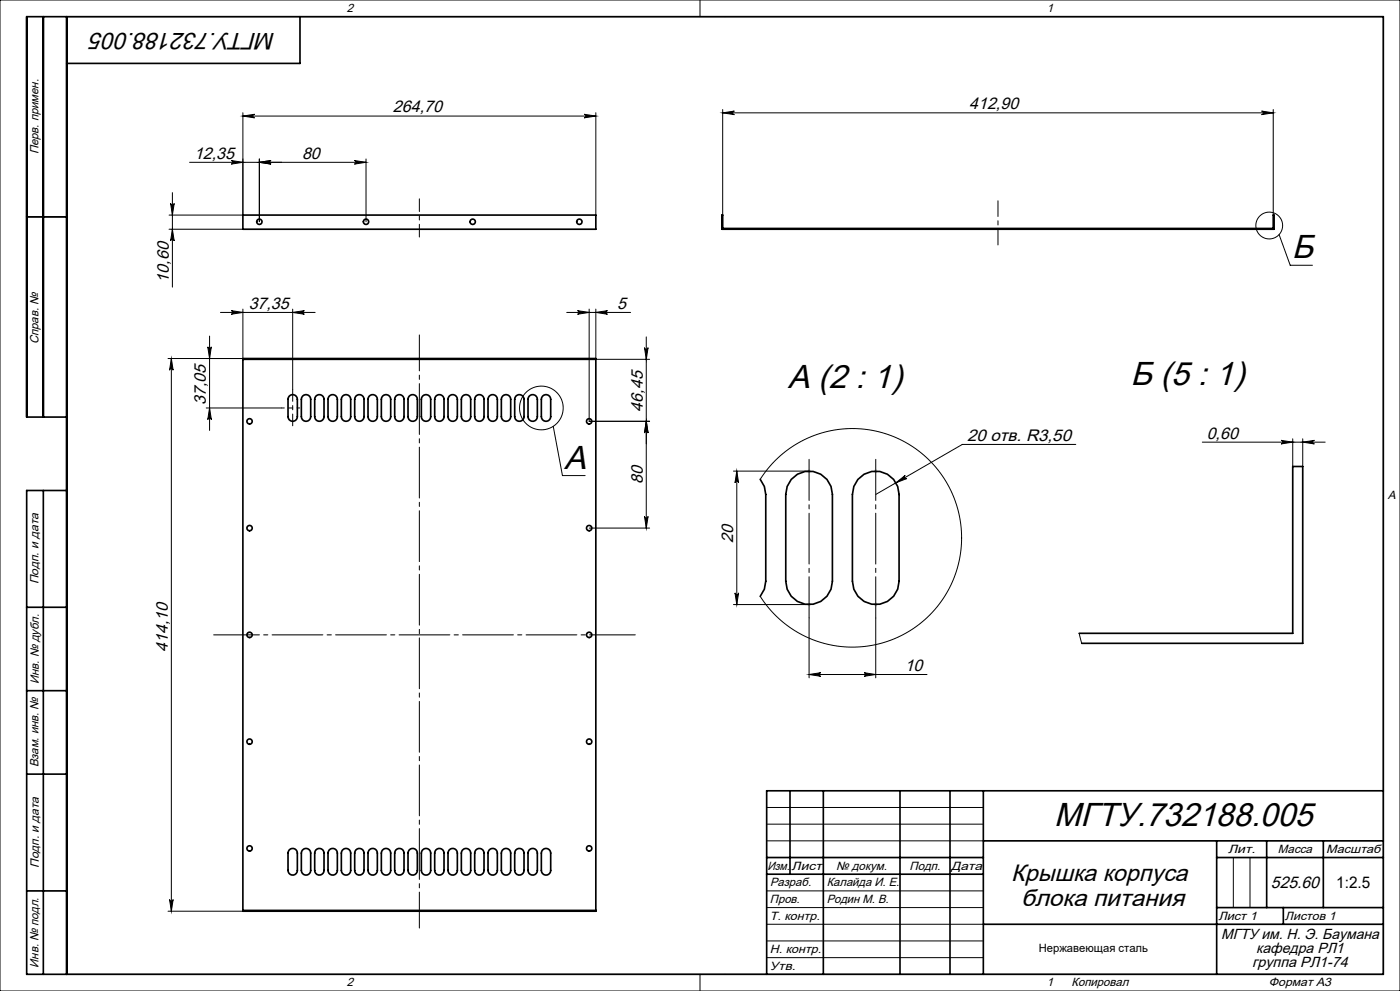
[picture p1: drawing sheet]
<svg xmlns="http://www.w3.org/2000/svg" width="420mm" height="297mm" viewBox="0 0 420 297" stroke-linecap="round" stroke-linejoin="round" font-family="sans-serif">
<g fill="none" stroke="#000" stroke-width=".3">
<path d="M0 0h420v297h-420zM20 5h395v287h-395zM210 0v5M217.5 5h.1M72.9 33.8v30.7M72.9 34.8h105.8M72.9 34.8l3.5-.6a.54 .54 0 0 0-.5 .6 .54 .54 0 0 0 .5 .5zM175.2 34.2l3.5 .6-3.5 .5a.54 .54 0 0 0 .6-.5 .54 .54 0 0 0-.6-.6zM178.7 33.8v30.7M216.8 32.8v31.7M216.8 33.8h165.2M216.8 33.8l3.5-.5a.54 .54 0 0 0-.5 .5 .54 .54 0 0 0 .5 .6z"/>
<path d="M378.5 33.3l3.5 .5-3.5 .6a.54 .54 0 0 0 .5-.6 .54 .54 0 0 0-.5-.5zM382 32.8v31.7M51.7 57.7v28.4M69.4 48.1l3.5 .5-3.5 .6a.54 .54 0 0 0 .5-.6 .54 .54 0 0 0-.5-.5zM77.8 47.6v18.9M77.8 48.6l3.5-.5a.54 .54 0 0 0-.5 .5 .54 .54 0 0 0 .5 .6zM106.3 48.1l3.5 .5-3.5 .6a.54 .54 0 0 0 .5-.6 .54 .54 0 0 0-.5-.5zM109.8 48.6h-52.9M109.8 47.6v18.8M8 65h12M50.7 64.5h22.2M50.7 68.7h22.2"/>
<path d="M51.2 61a.54 .54 0 0 0 .5 .5 .54 .54 0 0 0 .6-.5l-.6 3.5zM51.7 68.7l.6 3.5a.54 .54 0 0 0-.6-.5 .54 .54 0 0 0-.5 .5zM383.7 70.3l3.4 9.2h6.6M66.1 93.6h28.4M69.4 93.1l3.5 .5-3.5 .6a.54 .54 0 0 0 .5-.6 .54 .54 0 0 0-.5-.5zM72.9 92.6v14.8M87.8 92.6v24.1M87.8 93.6l3.5-.5a.54 .54 0 0 0-.5 .5 .54 .54 0 0 0 .5 .6zM170 93.6h19.2M173.2 93.1l3.5 .5-3.5 .6a.54 .54 0 0 0 .6-.6 .54 .54 0 0 0-.6-.5zM176.7 92.6v33.7M178.7 92.6v14.8"/>
<path d="M178.7 93.6l3.5-.5a.54 .54 0 0 0-.5 .5 .54 .54 0 0 0 .5 .6zM50.4 107.4h22.5M51.4 107.4l.5 3.5a.54 .54 0 0 0-.5-.5 .54 .54 0 0 0-.5 .5zM51.4 107.4v165.7M62.3 103.9a.54 .54 0 0 0 .6 .6 .54 .54 0 0 0 .5-.6l-.5 3.5zM62.9 100.7v28.3M178.8 107.7h16.1M193.3 104.2a.54 .54 0 0 0 .6 .5 .54 .54 0 0 0 .5-.5l-.5 3.5zM193.9 101v57.3M61.9 122.3h22.6M62.9 122.3l.5 3.5a.54 .54 0 0 0-.5-.5 .54 .54 0 0 0-.6 .5zM166 127.8l2.7 14.7h6.8"/>
<path d="M176.8 126.3h18.1M193.9 126.3l.5 3.5a.54 .54 0 0 0-.5-.5 .54 .54 0 0 0-.6 .5zM322.7 133.2h-34l-26 15M360.7 132.5h36.8M384.3 132l3.5 .5-3.5 .5a.54 .54 0 0 0 .5-.5 .54 .54 0 0 0-.5-.5zM387.8 131.5v8.3M390.8 131.5v8.3M390.8 132.5l3.5-.5a.54 .54 0 0 0-.5 .5 .54 .54 0 0 0 .5 .5zM20 148.5h.1M176.8 158.3h18.1M193.3 154.8a.54 .54 0 0 0 .6 .5 .54 .54 0 0 0 .5-.5l-.5 3.5zM220 141.2h22.7"/>
<path d="M221 141.2v40M221 141.2l.6 3.5a.54 .54 0 0 0-.6-.5 .54 .54 0 0 0-.5 .5zM228.1 143.7l3.1-4.2 3.9-3.7 4.2-3 4.8-2.2 5.2-1.5 5.1-.6 5.2 .2 5.2 1 5 1.9 4.5 2.6 4.1 3.4 3.5 3.8 2.8 4.5 2.1 4.8 1.2 5.2 .5 5.3-.4 5.2-1.3 5.2-2.1 4.9-2.8 4.4-3.5 4-4 3.2-4.5 2.6-5 1.9-5.2 1.1-5.4 .2-5.1-.6-5.1-1.5-4.7-2.2-4.4-3-3.8-3.7-3.1-4.2M268.8 144.7l2.8-2.2a.54 .54 0 0 0-.2 .7 .54 .54 0 0 0 .7 .2zM415 148.5h.1M220.5 177.7a.54 .54 0 0 0 .5 .5 .54 .54 0 0 0 .6-.5l-.6 3.5zM220 181.2h22.7M242.7 185.2v17.9M262.7 185.2v17.9M323.7 189.8l.8 3M242.7 202.1h35.4M242.7 202.1l3.5-.5a.54 .54 0 0 0-.5 .5 .54 .54 0 0 0 .5 .6z"/>
<path d="M259.2 201.6l3.5 .5-3.5 .6a.54 .54 0 0 0 .5-.6 .54 .54 0 0 0-.5-.5zM230 242h65M230 247h65M230 252h65M370 257v15M375 257v15M50.4 273.1h22.5M50.9 269.6a.54 .54 0 0 0 .5 .5 .54 .54 0 0 0 .5-.5l-.5 3.5zM230 267h65M230 272h65M230 277h65M210 292v5"/>
<path d="M217.5 292h.1M230 282h65M230 287h65"/>
<circle cx="380.8" cy="67.6" r="4"/>
<circle cx="162.4" cy="122.3" r="6.6"/>
</g>
<g fill="none" stroke="#c0c0c0" stroke-width=".3">
<path d="M242.2 141.2h1M242.4 140.8l.7 .7M242.7 140.7v1M243.1 140.8l-.7 .7M262.2 141.2h1M262.4 140.8l.7 .7M262.7 140.7v1M263.1 140.8l-.7 .7M242.2 181.2h1M242.4 180.8l.7 .7M242.7 180.7v1M243.1 180.8l-.7 .7"/>
<path d="M262.2 181.2h1M262.4 180.8l.7 .7M262.7 180.7v1M263.1 180.8l-.7 .7"/>
</g>
<path d="M125.8 71v-11.4" fill="none" stroke="#000" stroke-width=".3" stroke-dasharray="15.2 1.3 1.3 1.3" stroke-dashoffset="11.4"/>
<path d="M125.8 100.4v177.7" fill="none" stroke="#000" stroke-width=".3" stroke-dasharray="15.2 1.3 1.3 1.3" stroke-dashoffset="4.5"/>
<path d="M64.1 190.3h126.5" fill="none" stroke="#000" stroke-width=".3" stroke-dasharray="15.2 1.3 1.3 1.3" stroke-dashoffset="1.5"/>
<path d="M84.5 122.3h5.4" fill="none" stroke="#000" stroke-width=".3" stroke-dasharray="15.2 1.3 1.3 1.3" stroke-dashoffset="14.4"/>
<path d="M87.8 116.8v10.8" fill="none" stroke="#000" stroke-width=".3" stroke-dasharray="15.2 1.3 1.3 1.3" stroke-dashoffset="11.7"/>
<path d="M242.7 137.7v47.5M262.7 137.7v47.5" fill="none" stroke="#000" stroke-width=".3" stroke-dasharray="15.2 1.3 1.3 1.3" stroke-dashoffset="2.9"/>
<path d="M299.4 73.4v-13.2" fill="none" stroke="#000" stroke-width=".3" stroke-dasharray="15.2 1.3 1.3 1.3" stroke-dashoffset="10.5"/>
<g fill="none" stroke="#000" stroke-width=".5">
<path d="M13 5v120M20 5v287M90 5v14h-70M8 65h12M72.9 64.5h105.8v4.2h-105.8zM216.6 64.5h.2v4h165.2v-4h.2v4.2h-165.6zM72.9 107.4h105.8v165.7h-105.8zM72.9 107.7h105.8M86.7 118.8a1.4 1.4 0 0 1 1.6-.4 1.4 1.4 0 0 1 .9 1.3v5.2a1.4 1.4 0 0 1-1.4 1.4 1.4 1.4 0 0 1-1.4-1.4v-5.2zM90.7 118.8a1.4 1.4 0 0 1 1.6-.4 1.4 1.4 0 0 1 .9 1.3v5.2a1.4 1.4 0 0 1-1.4 1.4 1.4 1.4 0 0 1-1.4-1.4v-5.2zM94.7 118.8a1.4 1.4 0 0 1 1.6-.4 1.4 1.4 0 0 1 .9 1.3v5.2a1.4 1.4 0 0 1-1.4 1.4 1.4 1.4 0 0 1-1.4-1.4v-5.2zM98.7 118.8a1.4 1.4 0 0 1 1.6-.4 1.4 1.4 0 0 1 .9 1.3v5.2a1.4 1.4 0 0 1-1.4 1.4 1.4 1.4 0 0 1-1.4-1.4v-5.2z"/>
<path d="M102.7 118.8a1.4 1.4 0 0 1 1.6-.4 1.4 1.4 0 0 1 .9 1.3v5.2a1.4 1.4 0 0 1-1.4 1.4 1.4 1.4 0 0 1-1.4-1.4v-5.2zM106.7 118.8a1.4 1.4 0 0 1 1.6-.4 1.4 1.4 0 0 1 .9 1.3v5.2a1.4 1.4 0 0 1-1.4 1.4 1.4 1.4 0 0 1-1.4-1.4v-5.2zM110.7 118.8a1.4 1.4 0 0 1 1.6-.4 1.4 1.4 0 0 1 .9 1.3v5.2a1.4 1.4 0 0 1-1.4 1.4 1.4 1.4 0 0 1-1.4-1.4v-5.2zM114.7 118.8a1.4 1.4 0 0 1 1.6-.4 1.4 1.4 0 0 1 .9 1.3v5.2a1.4 1.4 0 0 1-1.4 1.4 1.4 1.4 0 0 1-1.4-1.4v-5.2zM118.7 118.8a1.4 1.4 0 0 1 1.6-.4 1.4 1.4 0 0 1 .9 1.3v5.2a1.4 1.4 0 0 1-1.4 1.4 1.4 1.4 0 0 1-1.4-1.4v-5.2zM122.7 118.8a1.4 1.4 0 0 1 1.6-.4 1.4 1.4 0 0 1 .9 1.3v5.2a1.4 1.4 0 0 1-1.4 1.4 1.4 1.4 0 0 1-1.4-1.4v-5.2zM126.7 118.8a1.4 1.4 0 0 1 1.6-.4 1.4 1.4 0 0 1 .9 1.3v5.2a1.4 1.4 0 0 1-1.4 1.4 1.4 1.4 0 0 1-1.4-1.4v-5.2zM130.7 118.8a1.4 1.4 0 0 1 1.6-.4 1.4 1.4 0 0 1 .9 1.3v5.2a1.4 1.4 0 0 1-1.4 1.4 1.4 1.4 0 0 1-1.4-1.4v-5.2zM134.7 118.8a1.4 1.4 0 0 1 1.6-.4 1.4 1.4 0 0 1 .9 1.3v5.2a1.4 1.4 0 0 1-1.4 1.4 1.4 1.4 0 0 1-1.4-1.4v-5.2zM138.7 118.8a1.4 1.4 0 0 1 1.6-.4 1.4 1.4 0 0 1 .9 1.3v5.2a1.4 1.4 0 0 1-1.4 1.4 1.4 1.4 0 0 1-1.4-1.4v-5.2zM142.7 118.8a1.4 1.4 0 0 1 1.6-.4 1.4 1.4 0 0 1 .9 1.3v5.2a1.4 1.4 0 0 1-1.4 1.4 1.4 1.4 0 0 1-1.4-1.4v-5.2zM146.7 118.8a1.4 1.4 0 0 1 1.6-.4 1.4 1.4 0 0 1 .9 1.3v5.2a1.4 1.4 0 0 1-1.4 1.4 1.4 1.4 0 0 1-1.4-1.4v-5.2z"/>
<path d="M150.7 118.8a1.4 1.4 0 0 1 1.6-.4 1.4 1.4 0 0 1 .9 1.3v5.2a1.4 1.4 0 0 1-1.4 1.4 1.4 1.4 0 0 1-1.4-1.4v-5.2zM154.7 118.8a1.4 1.4 0 0 1 1.6-.4 1.4 1.4 0 0 1 .9 1.3v5.2a1.4 1.4 0 0 1-1.4 1.4 1.4 1.4 0 0 1-1.4-1.4v-5.2zM158.7 118.8a1.4 1.4 0 0 1 1.6-.4 1.4 1.4 0 0 1 .9 1.3v5.2a1.4 1.4 0 0 1-1.4 1.4 1.4 1.4 0 0 1-1.4-1.4v-5.2zM162.7 118.8a1.4 1.4 0 0 1 1.6-.4 1.4 1.4 0 0 1 .9 1.3v5.2a1.4 1.4 0 0 1-1.4 1.4 1.4 1.4 0 0 1-1.4-1.4v-5.2zM20 125h-12v-120h407v287h-407v-145h12M13 147v145M228.1 143.7l1.2 2.1 .4 2.4v26l-.4 2.4-1.2 2.1M237.4 143.7a7 7 0 0 1 7.7-2.1 7 7 0 0 1 4.6 6.6v26a7 7 0 0 1-7 7 7 7 0 0 1-7-7v-26l.4-2.4zM257.4 143.7a7 7 0 0 1 7.7-2.1 7 7 0 0 1 4.6 6.6v26a7 7 0 0 1-7 7 7 7 0 0 1-7-7v-26l.4-2.4zM8 182h12M323.7 189.8h64.1v-50h3v53h-66.3M8 207h12"/>
<path d="M8 232h12M237 237v25M247 237v55M270 237v55M285 237v55M295 237v55M415 237h-185v55M86.7 254.8a1.4 1.4 0 0 1 1.6-.4 1.4 1.4 0 0 1 .9 1.3v5.2a1.4 1.4 0 0 1-1.4 1.4 1.4 1.4 0 0 1-1.4-1.4v-5.2zM90.7 254.8a1.4 1.4 0 0 1 1.6-.4 1.4 1.4 0 0 1 .9 1.3v5.2a1.4 1.4 0 0 1-1.4 1.4 1.4 1.4 0 0 1-1.4-1.4v-5.2zM94.7 254.8a1.4 1.4 0 0 1 1.6-.4 1.4 1.4 0 0 1 .9 1.3v5.2a1.4 1.4 0 0 1-1.4 1.4 1.4 1.4 0 0 1-1.4-1.4v-5.2zM98.7 254.8a1.4 1.4 0 0 1 1.6-.4 1.4 1.4 0 0 1 .9 1.3v5.2a1.4 1.4 0 0 1-1.4 1.4 1.4 1.4 0 0 1-1.4-1.4v-5.2zM102.7 254.8a1.4 1.4 0 0 1 1.6-.4 1.4 1.4 0 0 1 .9 1.3v5.2a1.4 1.4 0 0 1-1.4 1.4 1.4 1.4 0 0 1-1.4-1.4v-5.2z"/>
<path d="M106.7 254.8a1.4 1.4 0 0 1 1.6-.4 1.4 1.4 0 0 1 .9 1.3v5.2a1.4 1.4 0 0 1-1.4 1.4 1.4 1.4 0 0 1-1.4-1.4v-5.2zM110.7 254.8a1.4 1.4 0 0 1 1.6-.4 1.4 1.4 0 0 1 .9 1.3v5.2a1.4 1.4 0 0 1-1.4 1.4 1.4 1.4 0 0 1-1.4-1.4v-5.2zM114.7 254.8a1.4 1.4 0 0 1 1.6-.4 1.4 1.4 0 0 1 .9 1.3v5.2a1.4 1.4 0 0 1-1.4 1.4 1.4 1.4 0 0 1-1.4-1.4v-5.2zM118.7 254.8a1.4 1.4 0 0 1 1.6-.4 1.4 1.4 0 0 1 .9 1.3v5.2a1.4 1.4 0 0 1-1.4 1.4 1.4 1.4 0 0 1-1.4-1.4v-5.2zM122.7 254.8a1.4 1.4 0 0 1 1.6-.4 1.4 1.4 0 0 1 .9 1.3v5.2a1.4 1.4 0 0 1-1.4 1.4 1.4 1.4 0 0 1-1.4-1.4v-5.2zM126.7 254.8a1.4 1.4 0 0 1 1.6-.4 1.4 1.4 0 0 1 .9 1.3v5.2a1.4 1.4 0 0 1-1.4 1.4 1.4 1.4 0 0 1-1.4-1.4v-5.2zM130.7 254.8a1.4 1.4 0 0 1 1.6-.4 1.4 1.4 0 0 1 .9 1.3v5.2a1.4 1.4 0 0 1-1.4 1.4 1.4 1.4 0 0 1-1.4-1.4v-5.2zM134.7 254.8a1.4 1.4 0 0 1 1.6-.4 1.4 1.4 0 0 1 .9 1.3v5.2a1.4 1.4 0 0 1-1.4 1.4 1.4 1.4 0 0 1-1.4-1.4v-5.2zM138.7 254.8a1.4 1.4 0 0 1 1.6-.4 1.4 1.4 0 0 1 .9 1.3v5.2a1.4 1.4 0 0 1-1.4 1.4 1.4 1.4 0 0 1-1.4-1.4v-5.2zM142.7 254.8a1.4 1.4 0 0 1 1.6-.4 1.4 1.4 0 0 1 .9 1.3v5.2a1.4 1.4 0 0 1-1.4 1.4 1.4 1.4 0 0 1-1.4-1.4v-5.2zM146.7 254.8a1.4 1.4 0 0 1 1.6-.4 1.4 1.4 0 0 1 .9 1.3v5.2a1.4 1.4 0 0 1-1.4 1.4 1.4 1.4 0 0 1-1.4-1.4v-5.2zM150.7 254.8a1.4 1.4 0 0 1 1.6-.4 1.4 1.4 0 0 1 .9 1.3v5.2a1.4 1.4 0 0 1-1.4 1.4 1.4 1.4 0 0 1-1.4-1.4v-5.2z"/>
<path d="M154.7 254.8a1.4 1.4 0 0 1 1.6-.4 1.4 1.4 0 0 1 .9 1.3v5.2a1.4 1.4 0 0 1-1.4 1.4 1.4 1.4 0 0 1-1.4-1.4v-5.2zM158.7 254.8a1.4 1.4 0 0 1 1.6-.4 1.4 1.4 0 0 1 .9 1.3v5.2a1.4 1.4 0 0 1-1.4 1.4 1.4 1.4 0 0 1-1.4-1.4v-5.2zM162.7 254.8a1.4 1.4 0 0 1 1.6-.4 1.4 1.4 0 0 1 .9 1.3v5.2a1.4 1.4 0 0 1-1.4 1.4 1.4 1.4 0 0 1-1.4-1.4v-5.2zM230 257h65M295 252h120M365 252v40M365 257h50M380 252v20M397 252v20M8 267h12M72.9 272.8h105.8M230 262h65"/>
<path d="M295 277h120M365 272h50M385 272v5"/>
<circle cx="77.8" cy="66.5" r=".8"/>
<circle cx="109.8" cy="66.5" r=".8"/>
<circle cx="141.8" cy="66.5" r=".8"/>
<circle cx="173.8" cy="66.5" r=".8"/>
<circle cx="74.9" cy="126.3" r=".8"/>
<circle cx="176.7" cy="126.3" r=".8"/>
<circle cx="74.9" cy="158.3" r=".8"/>
<circle cx="176.7" cy="158.3" r=".8"/>
<circle cx="74.9" cy="190.3" r=".8"/>
<circle cx="176.7" cy="190.3" r=".8"/>
<circle cx="74.9" cy="222.3" r=".8"/>
<circle cx="176.7" cy="222.3" r=".8"/>
<circle cx="74.9" cy="254.3" r=".8"/>
<circle cx="176.7" cy="254.3" r=".8"/>
</g>
<g fill="#000">
<path d="M72.9 34.8l3.5-.6a.54 .54 0 0 0-.5 .6 .54 .54 0 0 0 .5 .5zM175.2 34.2l3.5 .6-3.5 .5a.54 .54 0 0 0 .6-.5 .54 .54 0 0 0-.6-.6zM77.8 48.6l3.5-.5a.54 .54 0 0 0-.5 .5 .54 .54 0 0 0 .5 .6zM106.3 48.1l3.5 .5-3.5 .6a.54 .54 0 0 0 .5-.6 .54 .54 0 0 0-.5-.5zM173.2 93.1l3.5 .5-3.5 .6a.54 .54 0 0 0 .6-.6 .54 .54 0 0 0-.6-.5zM178.7 93.6l3.5-.5a.54 .54 0 0 0-.5 .5 .54 .54 0 0 0 .5 .6zM268.8 144.7l3.3-1.3a.54 .54 0 0 1-.7-.2 .54 .54 0 0 1 .2-.7zM384.3 132l3.5 .5-3.5 .5a.54 .54 0 0 0 .5-.5 .54 .54 0 0 0-.5-.5zM390.8 132.5l3.5-.5a.54 .54 0 0 0-.5 .5 .54 .54 0 0 0 .5 .5z"/>
<path d="M216.8 33.8l3.5-.5a.54 .54 0 0 0-.5 .5 .54 .54 0 0 0 .5 .6zM378.5 33.3l3.5 .5-3.5 .6a.54 .54 0 0 0 .5-.6 .54 .54 0 0 0-.5-.5z"/>
<path d="M77.8 48.6l3.5-.5a.54 .54 0 0 0-.5 .5 .54 .54 0 0 0 .5 .6zM69.4 48.1l3.5 .5-3.5 .6a.54 .54 0 0 0 .5-.6 .54 .54 0 0 0-.5-.5z"/>
<path d="M51.2 61a.54 .54 0 0 0 .5 .5 .54 .54 0 0 0 .6-.5l-.6 3.5zM51.7 68.7l.6 3.5a.54 .54 0 0 0-.6-.5 .54 .54 0 0 0-.5 .5zM51.4 107.4l.5 3.5a.54 .54 0 0 0-.5-.5 .54 .54 0 0 0-.5 .5zM50.9 269.6a.54 .54 0 0 0 .5 .5 .54 .54 0 0 0 .5-.5l-.5 3.5zM193.9 126.3l.5 3.5a.54 .54 0 0 0-.5-.5 .54 .54 0 0 0-.6 .5zM193.3 154.8a.54 .54 0 0 0 .6 .5 .54 .54 0 0 0 .5-.5l-.5 3.5z"/>
<path d="M87.8 93.6l3.5-.5a.54 .54 0 0 0-.5 .5 .54 .54 0 0 0 .5 .6zM69.4 93.1l3.5 .5-3.5 .6a.54 .54 0 0 0 .5-.6 .54 .54 0 0 0-.5-.5z"/>
<path d="M62.9 122.3l.5 3.5a.54 .54 0 0 0-.5-.5 .54 .54 0 0 0-.6 .5zM62.3 103.9a.54 .54 0 0 0 .6 .6 .54 .54 0 0 0 .5-.6l-.5 3.5z"/>
<path d="M193.9 126.3l.5 3.5a.54 .54 0 0 0-.5-.5 .54 .54 0 0 0-.6 .5zM193.3 104.2a.54 .54 0 0 0 .6 .5 .54 .54 0 0 0 .5-.5l-.5 3.5z"/>
<path d="M221 141.2l.6 3.5a.54 .54 0 0 0-.6-.5 .54 .54 0 0 0-.5 .5zM220.5 177.7a.54 .54 0 0 0 .5 .5 .54 .54 0 0 0 .6-.5l-.6 3.5z"/>
<path d="M242.7 202.1l3.5-.5a.54 .54 0 0 0-.5 .5 .54 .54 0 0 0 .5 .6zM259.2 201.6l3.5 .5-3.5 .6a.54 .54 0 0 0 .5-.6 .54 .54 0 0 0-.5-.5z"/>
</g>
<g font-size="10">
<text x="387.6" y="77.5">Б</text>
<text x="236.3" y="116.3">А (2 : 1)</text>
<text x="339.2" y="115.4">Б (5 : 1)</text>
<text x="169.2" y="140.5">А</text>
<text x="316.2" y="247.6">МГТУ.732188.005</text>
</g>
<g font-size="7.1">
<text x="82.7" y="9.8" transform="rotate(-180 82.7 9.8)">МГТУ.732188.005</text>
<text x="303.4" y="264">Крышка корпуса</text>
<text x="306.3" y="271.5">блока питания</text>
</g>
<g font-size="5">
<text x="117.9" y="33.7">264,70</text>
<text x="290.8" y="32.7">412,90</text>
<text x="58.2" y="47.6">12,35</text>
<text x="90.6" y="47.6">80</text>
<text x="50.6" y="84.7" transform="rotate(-90 50.6 84.7)">10,60</text>
<text x="74.6" y="92.6">37,35</text>
<text x="185.2" y="92.6">5</text>
<text x="61.8" y="121.3" transform="rotate(-90 61.8 121.3)">37,05</text>
<text x="192.8" y="123.4" transform="rotate(-90 192.8 123.4)">46,45</text>
<text x="362" y="131.4">0,60</text>
<text x="290.1" y="132.1">20 отв. R3,50</text>
<text x="192.8" y="145" transform="rotate(-90 192.8 145)">80</text>
<text x="220" y="162.8" transform="rotate(-90 220 162.8)">20</text>
<text x="50.3" y="195.4" transform="rotate(-90 50.3 195.4)">414,10</text>
<text x="271.4" y="201.1">10</text>
<text x="381.3" y="266">525.60</text>
</g>
<text font-size="4.8" x="400.9" y="266">1:2.5</text>
<g font-size="4.4">
<text x="366.3" y="281.4">МГТУ им. Н. Э. Баумана</text>
<text x="376.9" y="285.7">кафедра РЛ1</text>
<text x="375.7" y="289.9">группа РЛ1-74</text>
</g>
<g font-size="3.6">
<text x="104" y="3.6">2</text>
<text x="314" y="3.6">1</text>
<text x="11.6" y="46.3" transform="rotate(-90 11.6 46.3)">Перв. примен.</text>
<text x="11.6" y="103.2" transform="rotate(-90 11.6 103.2)">Справ. №</text>
<text x="416.4" y="149.6">A</text>
<text x="11.6" y="175.1" transform="rotate(-90 11.6 175.1)">Подп. и дата</text>
<text x="11.6" y="205" transform="rotate(-90 11.6 205)">Инв. № дубл.</text>
<text x="11.6" y="230" transform="rotate(-90 11.6 230)">Взам. инв. №</text>
<text x="368.4" y="255.6">Лит.</text>
<text x="383.4" y="255.6">Масса</text>
<text x="397.8" y="255.6">Масштаб</text>
<text x="11.6" y="260.1" transform="rotate(-90 11.6 260.1)">Подп. и дата</text>
<text x="230.2" y="260.6">Изм.</text>
<text x="237.5" y="260.6">Лист</text>
<text x="250.9" y="260.6">№ докум.</text>
<text x="272.9" y="260.6">Подп.</text>
<text x="285.4" y="260.6">Дата</text>
<text x="231" y="265.6">Разраб.</text>
<text x="248" y="265.6">Калайда И. Е.</text>
<text x="231" y="275.6">Т. контр.</text>
<text x="231" y="270.6">Пров.</text>
<text x="248" y="270.6">Родин М. В.</text>
<text x="365.5" y="275.6">Лист 1</text>
<text x="385.5" y="275.6">Листов 1</text>
<text x="231" y="285.6">Н. контр.</text>
<text x="11.6" y="290" transform="rotate(-90 11.6 290)">Инв. № подл.</text>
<text x="231" y="290.6">Утв.</text>
<text x="104" y="295.6">2</text>
<text x="314" y="295.6">1</text>
<text x="321.5" y="295.6">Копировал</text>
<text x="380.7" y="295.6">Формат А3</text>
</g>
<text font-size="3.4" x="311.6" y="285.3">Нержавеющая сталь</text>
</svg>
